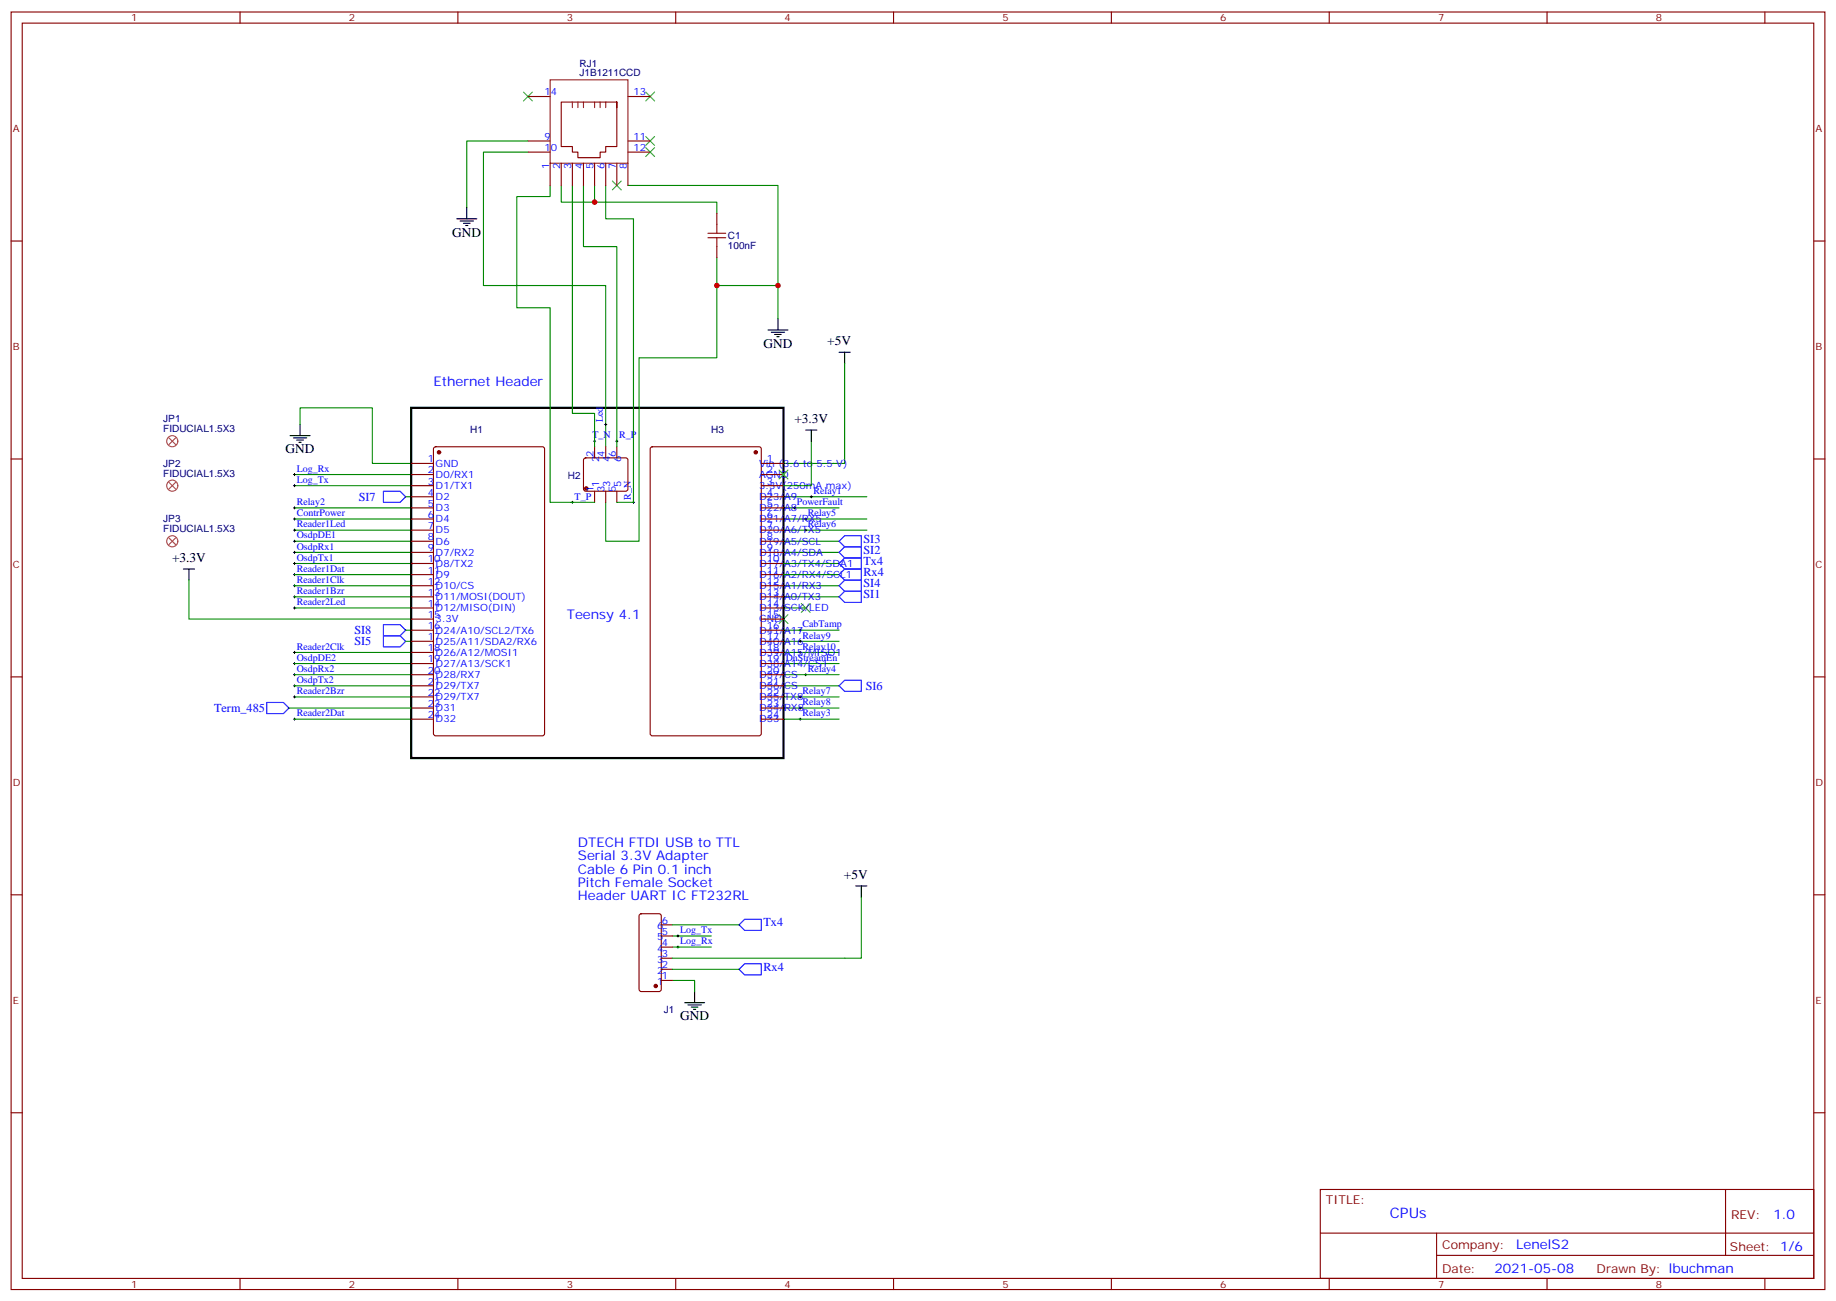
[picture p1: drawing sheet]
<svg xmlns="http://www.w3.org/2000/svg" width="583mm" height="413mm" viewBox="0 0 583 413" stroke-linecap="round" stroke-linejoin="round" font-family="sans-serif">
<g fill="none" stroke="#870000" stroke-width=".35">
<path d="M3.5 3.8h575.8v405.4h-575.8zM7.1 7.3h568.6v398.3h-568.6zM76.2 3.8v3.5M145.3 3.8v3.5M214.5 3.8v3.5M283.6 3.8v3.5M352.8 3.8v3.5M421.9 3.8v3.5M491.1 3.8v3.5M560.2 3.8v3.5M167.6 30.6h7M195.8 32.4h-17.6v14.1h3.5v1.8h1.7v1.7h7.1v-1.7h1.8v-1.8h3.5v-14.1v1.7"/>
<path d="M199.3 30.6h7.1M167.6 44.7h7M167.6 48.3h7M174.6 51.8v7M178.2 51.8v7M181.7 51.8v7M185.2 51.8v7M188.7 51.8v7M192.3 51.8v7M195.8 51.8v7M199.3 44.7h7.1M199.3 48.3h7.1"/>
<path d="M199.3 51.8v7M3.5 76.5h3.6M227.5 67.7v3.5M227.5 78.2v3.6M575.7 76.5h3.6M3.5 145.6h3.6M130.5 157.6h7.1M130.5 154.1h7.1M130.5 150.6h7.1M130.5 147h7.1M137.8 142l.5-.3h33.9l.6 .5 .1 90.6-.5 .6-34.1 .1-.7-.5v-90.5zM185.4 145.5l.5-.2h12.7l.5 .2 .2 .5v9.4l-.7 .5-13-.1-.4-.6v-9.2z"/>
<path d="M188.7 141.7v3.6M188.7 155.9v3.5M192.3 141.7v3.6M192.3 155.9v3.5M195.8 141.7v3.6M195.8 155.9v3.5M206.6 142l.5-.3h33.8l.7 .5 .1 90.6-.5 .6-34.1 .1-.7-.5v-90.5zM241.7 157.6h7M241.7 154.1h7M241.7 150.6h7M241.7 147h7M575.7 145.6h3.6"/>
<path d="M130.5 164.7h7.1M130.5 168.2h7.1M130.5 161.1h7.1M130.5 171.7h7.1M130.5 175.3h7.1M130.5 178.8h7.1M241.7 164.7h7M241.7 168.2h7M241.7 161.1h7M241.7 171.7h7M241.7 175.3h7M241.7 178.8h7"/>
<path d="M130.5 182.3h7.1M130.5 185.8h7.1M130.5 189.4h7.1M130.5 192.9h7.1M130.5 196.4h7.1M130.5 200h7.1M241.7 182.3h7M241.7 185.8h7M241.7 189.4h7M241.7 192.9h7M241.7 196.4h7M241.7 200h7"/>
<path d="M3.5 214.8h3.6M130.5 203.5h7.1M130.5 207h7.1M130.5 210.5h7.1M130.5 214.1h7.1M130.5 217.6h7.1M241.7 203.5h7M241.7 207h7M241.7 210.5h7M241.7 214.1h7M241.7 217.6h7M575.7 214.8h3.6"/>
<path d="M130.5 221.1h7.1M130.5 224.6h7.1M130.5 228.2h7.1M241.7 221.1h7M241.7 224.6h7M241.7 228.2h7M3.5 283.9h3.6M203.1 290.1l.5-.2h5.6l.6 .4 .1 23.6-.5 .7h-5.8l-.7-.5-.1-23.5zM209.9 297h3.5M209.9 293.4h3.5M575.7 283.9h3.6M209.9 311.1h3.5"/>
<path d="M209.9 307.6h3.5M209.9 304h3.5M209.9 300.5h3.5M3.5 353.1h3.6M575.7 353.1h3.6M419.1 377.4h156.6v28.2h-156.6zM547.7 377.4v20.9M419.1 391.2h156.5M456 398.3h119.6M456 391.2v14.2M76.2 405.6v3.6M145.3 405.6v3.6"/>
<path d="M214.5 405.6v3.6M283.6 405.6v3.6M352.8 405.6v3.6M421.9 405.6v3.6M491.1 405.6v3.6M560.2 405.6v3.6"/>
</g>
<g fill="none" stroke="#008700" stroke-width=".35">
<path d="M167.6 44.7h-19.4v21.2M167.6 48.3h-14.1v42.3h38.8v51.1M174.6 58.8v3.6h-10.6v35.2h10.6v61.8h14.1M178.2 58.8v5.3h49.3v3.6M181.7 58.8v72.4h7v10.5M185.2 58.8v19.4h10.6v63.5M188.7 58.8v5.3M192.3 58.8v10.6h8.8v90h-5.3M199.3 58.8h47.6v42.4M227.5 81.8v8.8h19.4M227.5 90.6v22.9h-24.7v58.2h-10.5v-12.3M268.1 115.3v31.7h-19.4"/>
<path d="M95.2 134.7v-5.3h23v17.6h12.3M257.5 140v14.1h-8.8M93.5 150.6h37M93.5 154.1h37M128.8 157.6h1.7M248.7 157.6h26.5M93.5 175.3h37M93.5 178.8h37M93.5 171.7h37M93.5 164.7h37M93.5 161.1h37M93.5 168.2h37"/>
<path d="M248.7 178.8h17.6M248.7 175.3h17.6M248.7 171.7h17.6M248.7 164.7h26.5M248.7 161.1h17.6M248.7 168.2h26.5M60 184.1v12.3h70.5M93.5 182.3h37M93.5 185.8h37M93.5 189.4h37M93.5 192.9h37M128.8 200h1.7"/>
<path d="M248.7 182.3h17.6M248.7 185.8h17.6M248.7 189.4h17.6M248.7 192.9h7.1M248.7 200h17.6M93.5 210.5h37M93.5 217.6h37M93.5 214.1h37M93.5 207h37M128.8 203.5h1.7M248.7 207h17.6M248.7 210.5h17.6"/>
<path d="M248.7 217.6h17.6M248.7 214.1h17.6M248.7 203.5h17.6M91.7 224.6h38.8M93.5 221.1h37M93.5 228.2h37M248.7 221.1h17.6M248.7 228.2h17.6M248.7 224.6h17.6M213.4 293.4h21.2M213.4 297h12.4M273.4 284.6v19.4h-60"/>
<path d="M213.4 311.1h7.1v3.5M213.4 300.5h12.4M213.4 307.6h21.2"/>
</g>
<g fill="none" stroke="#000" stroke-width=".32">
<path d="M188.4 140h.7M188.7 139.6v.7M191.9 134.7h.7M192.3 134.3v.7M195.4 140h.7M195.8 139.6v.7M93.1 154.1h.7M93.1 150.6h.7M93.5 150.2v.7M93.5 153.7v.7M181.3 159.4h.7M181.7 159v.7"/>
<path d="M200.7 159.4h.7M201.1 159v.7M257.2 157.6h.7M257.5 157.3v.7M93.1 175.3h.7M93.1 178.8h.7M93.1 171.7h.7M93.1 164.7h.7M93.1 168.2h.7M93.1 161.1h.7M93.5 160.8v.7M93.5 164.3v.7"/>
<path d="M93.5 167.9v.7M93.5 171.4v.7M93.5 174.9v.7M93.5 178.4v.7M251.9 161.1h.7M252.2 160.8v.7M255.4 164.7h.7M255.4 168.2h.7M255.8 164.3v.7M255.8 167.9v.7M93.1 182.3h.7M93.1 185.8h.7"/>
<path d="M93.1 189.4h.7M93.1 192.9h.7M93.5 182v.7M93.5 185.5v.7M93.5 189v.7M93.5 192.5v.8M253.6 200h.8M254 199.6v.7M93.1 210.5h.7M93.1 217.6h.7M93.1 214.1h.7M93.1 207h.7"/>
<path d="M93.5 206.7v.7M93.5 210.2v.7M93.5 213.7v.7M93.5 217.2v.7M248.4 210.5h.7M248.7 210.2v.7M253.6 207h.8M253.6 203.5h.8M254 203.1v.7M254 206.7v.7M255.4 214.1h.7M255.8 213.7v.7"/>
<path d="M93.1 221.1h.7M93.1 228.2h.7M93.5 220.8v.7M93.5 227.8v.7M253.6 221.1h.8M253.6 228.2h.8M253.6 224.6h.8M254 220.8v.7M254 224.3v.7M254 227.8v.7M214.8 297h.7M215.2 296.6v.7"/>
<path d="M214.8 300.5h.7M215.2 300.1v.7"/>
</g>
<g fill="none" stroke="#000" stroke-width=".35">
<path d="M145 69.4h6.3M146 70.1h4.3M147.1 70.8h2.1M147.8 71.5h.7M148.2 65.9v3.5M243.8 104.7h6.3M244.8 105.4h4.3M245.9 106.1h2.1M246.6 106.8h.7M246.9 101.2v3.5M266.3 111.8h3.6M268.1 111.8v3.5"/>
<path d="M92.1 138.2h6.3M93.1 138.9h4.3M94.2 139.6h2.1M95.2 134.7v3.5M255.8 136.5h3.5M257.5 136.5v3.5M94.9 140.3h.7M58.2 180.6h3.5M60 180.6v3.5M271.6 281.1h3.6M273.4 281.1v3.5M217.3 318.1h6.4"/>
<path d="M218.4 318.8h4.2M219.4 319.5h2.1M220.5 314.6v3.5M220.1 320.3h.7"/>
</g>
<g fill="none" stroke="#3c3" stroke-width=".35">
<path d="M166.2 29.2l2.8 2.8M169 29.2l-2.8 2.8M205 29.2l2.8 2.8M207.8 29.2l-2.8 2.8M194.4 57.4l2.8 2.9M197.2 57.4l-2.8 2.9M205 46.8l2.8 2.9M205 43.3l2.8 2.8M207.8 46.8l-2.8 2.9M207.8 43.3l-2.8 2.8M247.3 149.2l2.8 2.8M250.1 149.2l-2.8 2.8"/>
<path d="M247.3 195l2.8 2.8M250.1 195l-2.8 2.8M254.4 191.5l2.8 2.8M257.2 191.5l-2.8 2.8"/>
</g>
<g fill="none" stroke="#00f" stroke-width=".35">
<path d="M121.7 155.9h5.3l1.8 1.7-1.8 1.8h-5.3zM266.3 175.3l1.8-1.8h5.3v3.5h-5.3zM266.3 171.7l1.8-1.7h5.3v3.5h-5.3zM266.3 178.8l1.8-1.8h5.3v3.6h-5.3zM121.7 198.2h5.3l1.8 1.8-1.8 1.7h-5.3zM266.3 185.8l1.8-1.7h5.3v3.5h-5.3zM266.3 189.4l1.8-1.8h5.3v3.5h-5.3zM266.3 182.3l1.8-1.7h5.3v3.5h-5.3zM121.7 201.7h5.3l1.8 1.8-1.8 1.7h-5.3zM266.3 217.6l1.8-1.8h5.3v3.6h-5.3zM84.7 222.9h5.3l1.7 1.7-1.7 1.8h-5.3zM234.6 293.4l1.8-1.7h5.3v3.5h-5.3z"/>
<path d="M234.6 307.6l1.8-1.8h5.3v3.5h-5.3z"/>
</g>
<g fill="none" stroke="#a64a4a" stroke-width=".35">
<path d="M53.6 138.9l2.1 2.1M55.7 138.9l-2.1 2.1M53.6 153l2.1 2.2M55.7 153l-2.1 2.2M53.6 170.7l2.1 2.1M55.7 170.7l-2.1 2.1"/>
<circle cx="54.7" cy="140" r="1.76"/>
<circle cx="54.7" cy="154.1" r="1.76"/>
<circle cx="54.7" cy="171.7" r="1.76"/>
</g>
<path d="M130.5 129.4h118.2v111.1h-118.2z" fill="none" stroke="#000" stroke-width=".71"/>
<g fill="#870000" stroke="#870000" stroke-width=".35">
<circle cx="139.3" cy="143.5" r=".53"/>
<circle cx="239.9" cy="143.5" r=".53"/>
<circle cx="186.1" cy="155" r=".53"/>
<circle cx="208.1" cy="312.8" r=".53"/>
</g>
<path d="M224.7 75.4h5.7M224.7 74h5.7M227.5 71.2v2.8M227.5 75.4v2.8" fill="none" stroke="#a10000" stroke-width=".35"/>
<path d="M174.6 25.3h24.7v26.5h-24.7zM181.7 32.4v1.7M183.4 32.4v1.7M185.2 32.4v1.7M188.7 32.4v1.7M190.5 32.4v1.7M192.3 32.4v1.7" fill="none" stroke="#8c2424" stroke-width=".35"/>
<g fill="#c00">
<circle cx="188.7" cy="64.1" r=".88"/>
<circle cx="246.9" cy="90.6" r=".88"/>
<circle cx="227.5" cy="90.6" r=".88"/>
</g>
<text font-size="4.6" fill="#00f" x="441.2" y="386.4">CPUs</text>
<g font-size="4.2">
<text x="143.6" y="75.1">GND</text>
<text x="242.4" y="110.3">GND</text>
<text x="262.6" y="109.5">+5V</text>
<text x="252.2" y="134.2">+3.3V</text>
<text x="90.7" y="143.9">GND</text>
<text x="54.6" y="178.3">+3.3V</text>
<text x="267.9" y="278.8">+5V</text>
<text x="215.9" y="323.8">GND</text>
</g>
<g font-size="4.2" fill="#00f">
<text x="137.6" y="122.3">Ethernet Header</text>
<text x="179.9" y="196.4">Teensy 4.1</text>
<text x="183.4" y="268.7">DTECH FTDI USB to TTL</text>
<text x="183.4" y="273">Serial 3.3V Adapter</text>
<text x="183.4" y="277.2">Cable 6 Pin 0.1 inch</text>
<text x="183.4" y="281.4">Pitch Female Socket</text>
<text x="183.4" y="285.7">Header UART IC FT232RL</text>
<text x="562.9" y="386.7">1.0</text>
<text x="481.3" y="396.2">LenelS2</text>
<text x="474.4" y="404">2021-05-08</text>
</g>
<g font-size="3.9" fill="#00f">
<text x="113.9" y="158.9">SI7</text>
<text x="274.1" y="172.2">SI3</text>
<text x="274.1" y="175.7">SI2</text>
<text x="274.1" y="179.2">Tx4</text>
<text x="274.1" y="182.8">Rx4</text>
<text x="274.1" y="186.3">SI4</text>
<text x="274.1" y="189.8">SI1</text>
<text x="112.5" y="201.2">SI8</text>
<text x="112.5" y="204.7">SI5</text>
<text x="274.8" y="218.8">SI6</text>
<text x="67.9" y="225.9">Term_485</text>
<text x="242.3" y="293.9">Tx4</text>
<text x="242.3" y="308">Rx4</text>
</g>
<g font-size="3.9" fill="#800">
<text x="420.9" y="382">TITLE:</text>
<text x="549.5" y="386.7">REV:</text>
<text x="457.8" y="396.2">Company:</text>
<text x="549.1" y="396.8">Sheet: 1/6</text>
<text x="457.8" y="403.9">Date:</text>
<text x="506.8" y="403.9">Drawn By: lbuchman</text>
</g>
<g font-size="3.2" fill="#800">
<text x="41.6" y="6.8">1</text>
<text x="110.8" y="6.8">2</text>
<text x="179.9" y="6.8">3</text>
<text x="249.1" y="6.8">4</text>
<text x="318.2" y="6.8">5</text>
<text x="387.3" y="6.8">6</text>
<text x="456.5" y="6.8">7</text>
<text x="525.6" y="6.8">8</text>
<text x="4.1" y="41.9">A</text>
<text x="576.3" y="41.9">A</text>
<text x="4.1" y="111.1">B</text>
<text x="576.3" y="111.1">B</text>
<text x="4.1" y="180.2">C</text>
<text x="576.3" y="180.2">C</text>
<text x="4.1" y="249.3">D</text>
<text x="576.3" y="249.3">D</text>
<text x="4.1" y="318.5">E</text>
<text x="576.3" y="318.5">E</text>
<text x="41.6" y="408.6">1</text>
<text x="110.8" y="408.6">2</text>
<text x="179.9" y="408.6">3</text>
<text x="249.1" y="408.6">4</text>
<text x="318.2" y="408.6">5</text>
<text x="387.3" y="408.6">6</text>
<text x="456.5" y="408.6">7</text>
<text x="525.6" y="408.6">8</text>
</g>
<g font-size="3.2" fill="#000080">
<text x="184" y="21.2">RJ1</text>
<text x="184" y="24.3">J1B1211CCD</text>
<text x="231.1" y="75.9">C1</text>
<text x="231.1" y="79">100nF</text>
<text x="51.8" y="137.2">FIDUCIAL1.5X3</text>
<text x="51.8" y="134">JP1</text>
<text x="149.2" y="137.4">H1</text>
<text x="225.8" y="137.4">H3</text>
<text x="51.8" y="148.1">JP2</text>
<text x="51.8" y="151.3">FIDUCIAL1.5X3</text>
<text x="180.3" y="152">H2</text>
<text x="51.8" y="165.7">JP3</text>
<text x="51.8" y="168.9">FIDUCIAL1.5X3</text>
<text x="210.7" y="321.4">J1</text>
</g>
<g font-size="3.2" fill="#00f">
<text x="172.9" y="30.3">14</text>
<text x="201.1" y="30.3">13</text>
<text x="172.9" y="44.4">9</text>
<text x="172.9" y="47.9">10</text>
<text x="201.1" y="44.4">11</text>
<text x="201.1" y="47.9">12</text>
<text x="174.3" y="53.6" transform="rotate(-90 174.3 53.6)">1</text>
<text x="177.8" y="53.6" transform="rotate(-90 177.8 53.6)">2</text>
<text x="181.3" y="53.6" transform="rotate(-90 181.3 53.6)">3</text>
<text x="184.9" y="53.6" transform="rotate(-90 184.9 53.6)">4</text>
<text x="188.4" y="53.6" transform="rotate(-90 188.4 53.6)">5</text>
<text x="191.9" y="53.6" transform="rotate(-90 191.9 53.6)">6</text>
<text x="195.4" y="53.6" transform="rotate(-90 195.4 53.6)">7</text>
<text x="199" y="53.6" transform="rotate(-90 199 53.6)">8</text>
<text x="191.4" y="134" transform="rotate(-90 191.4 134)">Led</text>
<text x="188" y="139.1">T_N</text>
<text x="196.5" y="139.1">R_P</text>
<text x="94.2" y="149.7">Log_Rx</text>
<text x="135.8" y="146.7">1</text>
<text x="138.3" y="148.1">GND</text>
<text x="188.4" y="145.1" transform="rotate(-90 188.4 145.1)">2</text>
<text x="190.1" y="146.6" transform="rotate(-90 190.1 146.6)">2</text>
<text x="191.9" y="145.1" transform="rotate(-90 191.9 145.1)">4</text>
<text x="193.7" y="146.6" transform="rotate(-90 193.7 146.6)">4</text>
<text x="195.4" y="145.1" transform="rotate(-90 195.4 145.1)">6</text>
<text x="197.2" y="146.6" transform="rotate(-90 197.2 146.6)">6</text>
<text x="240.9" y="148.1">Vin (3.6 to 5.5 V)</text>
<text x="243.4" y="146.7">1</text>
<text x="94.2" y="153.2">Log_Tx</text>
<text x="135.8" y="153.7">3</text>
<text x="135.8" y="150.2">2</text>
<text x="138.3" y="155.2">D1/TX1</text>
<text x="138.3" y="151.6">D0/RX1</text>
<text x="190.1" y="154.6" transform="rotate(-90 190.1 154.6)">1</text>
<text x="193.7" y="154.6" transform="rotate(-90 193.7 154.6)">3</text>
<text x="197.2" y="154.6" transform="rotate(-90 197.2 154.6)">5</text>
<text x="240.9" y="155.2">3.3V(250mA max)</text>
<text x="240.9" y="151.6">AGND</text>
<text x="243.4" y="153.7">3</text>
<text x="243.4" y="150.2">2</text>
<text x="94.2" y="160.3">Relay2</text>
<text x="135.8" y="160.8">5</text>
<text x="135.8" y="157.3">4</text>
<text x="138.3" y="158.7">D2</text>
<text x="182.4" y="158.5">T_P</text>
<text x="188.4" y="156" transform="rotate(-90 188.4 156)">1</text>
<text x="191.9" y="156" transform="rotate(-90 191.9 156)">3</text>
<text x="195.4" y="156" transform="rotate(-90 195.4 156)">5</text>
<text x="200.2" y="158.7" transform="rotate(-90 200.2 158.7)">R_N</text>
<text x="240.9" y="158.7">D23/A9</text>
<text x="243.4" y="160.8">5</text>
<text x="243.4" y="157.3">4</text>
<text x="252.9" y="160.3">PowerFault</text>
<text x="258.2" y="156.7">Relay1</text>
<text x="94.2" y="163.8">ContrPower</text>
<text x="94.2" y="167.3">Reader1Led</text>
<text x="135.8" y="164.3">6</text>
<text x="135.8" y="167.9">7</text>
<text x="138.3" y="165.7">D4</text>
<text x="138.3" y="162.2">D3</text>
<text x="240.9" y="165.7">D21/A7/RX5</text>
<text x="240.9" y="162.2">D22/A8</text>
<text x="243.4" y="164.3">6</text>
<text x="243.4" y="167.9">7</text>
<text x="256.5" y="163.8">Relay5</text>
<text x="256.5" y="167.3">Relay6</text>
<text x="94.2" y="170.9">OsdpDE1</text>
<text x="135.8" y="171.4">8</text>
<text x="138.3" y="169.3">D5</text>
<text x="138.3" y="172.8">D6</text>
<text x="240.9" y="169.3">D20/A6/TX5</text>
<text x="240.9" y="172.8">D19/A5/SCL</text>
<text x="243.4" y="171.4">8</text>
<text x="94.2" y="174.4">OsdpRx1</text>
<text x="94.2" y="177.9">OsdpTx1</text>
<text x="135.8" y="174.9">9</text>
<text x="135.8" y="178.4">10</text>
<text x="138.3" y="176.3">D7/RX2</text>
<text x="138.3" y="179.8">D8/TX2</text>
<text x="240.9" y="176.3">D18/A4/SDA</text>
<text x="240.9" y="179.8">D17/A3/TX4/SDA1</text>
<text x="243.4" y="174.9">9</text>
<text x="243.4" y="178.4">10</text>
<text x="94.2" y="181.4">Reader1Dat</text>
<text x="94.2" y="185">Reader1Clk</text>
<text x="135.8" y="182">11</text>
<text x="135.8" y="185.5">12</text>
<text x="138.3" y="183.4">D9</text>
<text x="240.9" y="183.4">D16/A2/RX4/SCL1</text>
<text x="243.4" y="182">11</text>
<text x="243.4" y="185.5">12</text>
<text x="94.2" y="188.5">Reader1Bzr</text>
<text x="135.8" y="189">13</text>
<text x="138.3" y="186.9">D10/CS</text>
<text x="138.3" y="190.4">D11/MOSI(DOUT)</text>
<text x="240.9" y="186.9">D15/A1/RX3</text>
<text x="240.9" y="190.4">D14/A0/TX3</text>
<text x="243.4" y="189">13</text>
<text x="94.2" y="192">Reader2Led</text>
<text x="135.8" y="192.5">14</text>
<text x="135.8" y="196.1">15</text>
<text x="138.3" y="194">D12/MISO(DIN)</text>
<text x="138.3" y="197.5">3.3V</text>
<text x="240.9" y="197.5">GND</text>
<text x="240.9" y="194">D13/SCK/LED</text>
<text x="243.4" y="196.1">15</text>
<text x="243.4" y="192.5">14</text>
<text x="135.8" y="199.6">16</text>
<text x="135.8" y="203.1">17</text>
<text x="138.3" y="201">D24/A10/SCL2/TX6</text>
<text x="240.9" y="201">D41/A17</text>
<text x="243.4" y="199.6">16</text>
<text x="243.4" y="203.1">17</text>
<text x="254.7" y="199.1">CabTamp</text>
<text x="254.7" y="202.6">Relay9</text>
<text x="94.2" y="209.7">OsdpDE2</text>
<text x="94.2" y="206.1">Reader2Clk</text>
<text x="135.8" y="206.7">18</text>
<text x="138.3" y="204.5">D25/A11/SDA2/RX6</text>
<text x="138.3" y="208.1">D26/A12/MOSI1</text>
<text x="240.9" y="204.5">D40/A16</text>
<text x="240.9" y="208.1">D39/A15/MISO1</text>
<text x="243.4" y="206.7">18</text>
<text x="249.4" y="209.7">DnStreamEn</text>
<text x="254.7" y="206.1">Relay10</text>
<text x="94.2" y="213.2">OsdpRx2</text>
<text x="135.8" y="210.2">19</text>
<text x="135.8" y="213.7">20</text>
<text x="138.3" y="211.6">D27/A13/SCK1</text>
<text x="138.3" y="215.1">D28/RX7</text>
<text x="240.9" y="211.6">D38/A14/CS1</text>
<text x="240.9" y="215.1">D37/CS</text>
<text x="243.4" y="210.2">19</text>
<text x="243.4" y="213.7">20</text>
<text x="256.5" y="213.2">Relay4</text>
<text x="94.2" y="216.7">OsdpTx2</text>
<text x="94.2" y="220.2">Reader2Bzr</text>
<text x="135.8" y="217.2">21</text>
<text x="135.8" y="220.8">22</text>
<text x="138.3" y="218.7">D29/TX7</text>
<text x="240.9" y="218.7">D36/CS</text>
<text x="243.4" y="217.2">21</text>
<text x="243.4" y="220.8">22</text>
<text x="254.7" y="220.2">Relay7</text>
<text x="94.2" y="227.3">Reader2Dat</text>
<text x="135.8" y="224.3">23</text>
<text x="135.8" y="227.8">24</text>
<text x="138.3" y="222.2">D29/TX7</text>
<text x="138.3" y="225.7">D31</text>
<text x="240.9" y="222.2">D35/TX8</text>
<text x="240.9" y="225.7">D34/RX8</text>
<text x="243.4" y="224.3">23</text>
<text x="243.4" y="227.8">24</text>
<text x="254.7" y="227.3">Relay3</text>
<text x="254.7" y="223.8">Relay8</text>
<text x="138.3" y="229.2">D32</text>
<text x="240.9" y="229.2">D33</text>
<text x="210.1" y="293.1">6</text>
<text x="208.6" y="298.4">5</text>
<text x="208.6" y="294.9">6</text>
<text x="210.1" y="296.6">5</text>
<text x="215.9" y="299.6">Log_Rx</text>
<text x="215.9" y="296.1">Log_Tx</text>
<text x="208.6" y="305.4">3</text>
<text x="208.6" y="301.9">4</text>
<text x="210.1" y="303.7">3</text>
<text x="210.1" y="300.1">4</text>
<text x="208.6" y="309">2</text>
<text x="210.1" y="310.7">1</text>
<text x="210.1" y="307.2">2</text>
<text x="208.6" y="312.5">1</text>
</g>
</svg>
